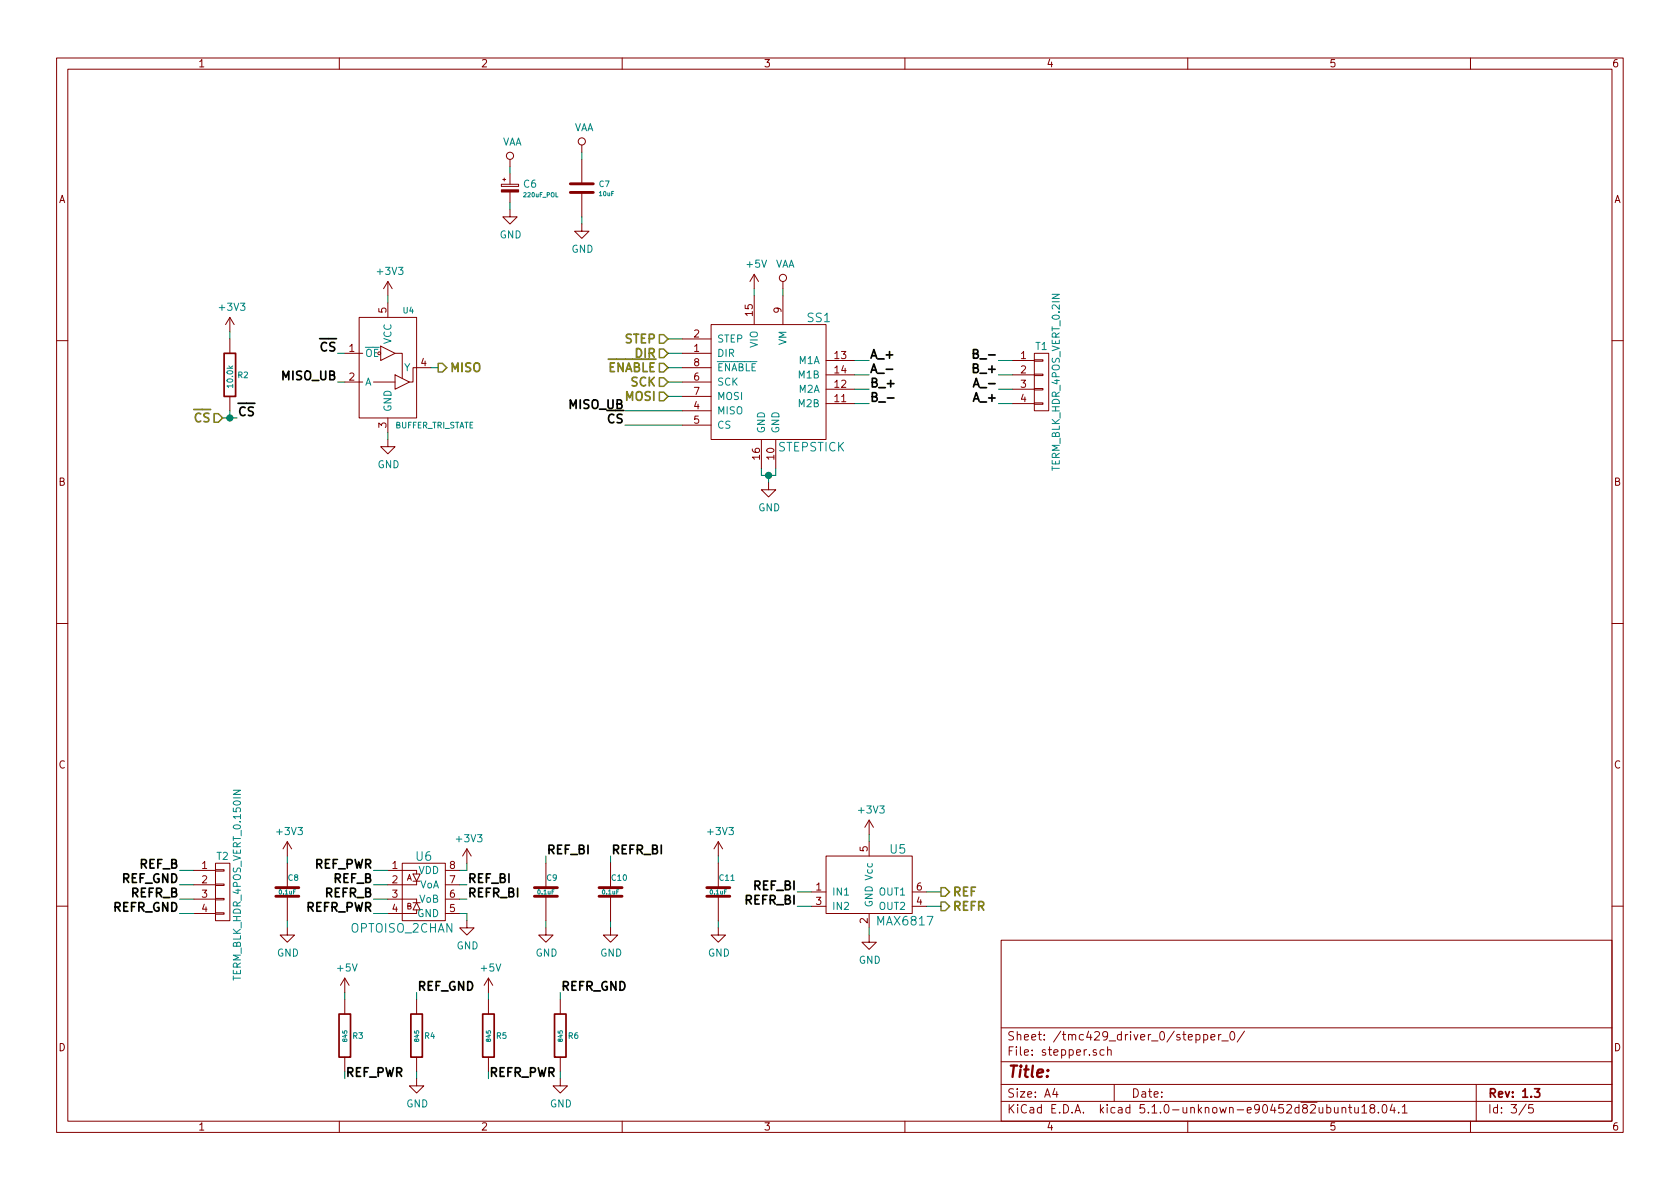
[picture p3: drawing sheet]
<svg xmlns="http://www.w3.org/2000/svg" width="297mm" height="210mm" viewBox="0 0 297 210" stroke-linecap="round" stroke-linejoin="round" font-family="sans-serif">
<g fill="none" stroke="#840000" stroke-width=".18">
<path d="M10 10.3h277v189.9h-277zM12 12.2h273v186.1h-273zM60 10.3v1.9M110 10.3v1.9M160 10.3v1.9M210 10.3v1.9M260 10.3v1.9M88.6 32.6h3.1v.4h-3.1zM88.9 31.7h.5M89.2 31.5v.5M90.2 37.1v1.2h1.2l-1.2 1.3-1.3-1.3h1.3M90.2 28.2v1.3"/>
<path d="M90.2 30.7v1.9M90.2 34v1.8M102.9 39.6v1.3h1.2l-1.2 1.3-1.3-1.3h1.3M102.9 25.6v1.3M102.9 28.2v4.3M102.9 34v4.3M40.6 56.1v2.6M40.6 59.9v2.6M40.6 56.1l-.7 1.3M40.6 56.1l.8 1.3M63.5 56.1h10.2v17.8h-10.2zM68.6 49.8v2.5"/>
<path d="M68.6 53.6v2.5M68.6 49.8l-.8 1.2M68.6 49.8l.7 1.2M120.6 59.9h5.1M125.7 57.4h20.3v20.3h-20.3zM133.3 48.5v2.5M133.3 52.3v5.1M133.3 48.5l-.7 1.3M133.3 48.5l.8 1.3M138.4 49.8v1.2M138.4 52.3v5.1M10 60.2h2"/>
<path d="M40.6 70.1v2.5M61 62.5h3.1M61 67.6h3.1M66 67.6h3.8M67.3 61.2l2.5 1.3-2.5 1.2zM68.6 77.7v1.3h1.2l-1.2 1.3-1.3-1.3h1.3M68.6 73.9v2.5M69.8 62.5h1.3v4.4M69.8 66.3l2.6 1.3-2.6 1.2zM76.2 65h-3.2v2.6h-.6M120.6 62.5h5.1M120.6 72.6h5.1"/>
<path d="M120.6 75.2h5.1M120.6 67.6h5.1M120.6 70.1h5.1M120.6 65h5.1M134.6 77.7v5.1M137.2 77.7v5.1M146 71.4h5.1M146 68.8h5.1M146 63.7h5.1M146 66.3h5.1M179.1 71.4h3.8M179.1 68.8h3.8"/>
<path d="M179.1 63.7h3.8M179.1 66.3h3.8M182.9 71.2h1.5v.3h-1.5zM182.9 68.7h1.5v.3h-1.5zM182.9 66.2h1.5v.2h-1.5zM182.9 63.6h1.5v.3h-1.5zM182.9 62.5h2.5v10.1h-2.5zM285 60.2h2M135.9 85.3v1.3h1.3l-1.3 1.3-1.3-1.3h1.3M10 110.3h2M285 110.3h2M34.3 153.9h3.8"/>
<path d="M34.3 156.5h3.8M34.3 159h3.8M38.1 158.9h1.5v.2h-1.5zM38.1 156.3h1.5v.3h-1.5zM38.1 153.8h1.5v.2h-1.5zM38.1 152.6h2.5v10.2h-2.5zM50.8 148.8v2.6M50.8 152.6v4.4M50.8 158.5v4.3M50.8 148.8l-.8 1.3M50.8 148.8l.8 1.3M68.6 153.9h5.1"/>
<path d="M68.6 156.5h5.1M68.6 159h5.1M71.1 152.6h7.6v10.2h-7.6zM73 154.6h1.3l-.6 1.2zM73 159.6h1.3M73 155.8h1.3M73.7 159.6l.6 1.3h-1.3zM78.7 153.9h2.6M78.7 156.5h2.6M78.7 159h2.6M82.5 150.1l-.7 1.3M82.5 150.1v2.5"/>
<path d="M82.5 150.1l.8 1.3M96.5 152.6v4.4M96.5 158.5v4.3M107.9 152.6v4.4M107.9 158.5v4.3M127 148.8l-.8 1.3M127 148.8v2.6M127 152.6v4.4M127 158.5v4.3M127 148.8l.8 1.3M143.5 157.7h2.5M146 151.4h15.3v10.1h-15.3z"/>
<path d="M153.7 145v2.6M153.7 148.8v2.6M153.7 145l-.8 1.3M153.7 145l.7 1.3M161.3 157.7h2.5M10 160.2h2M34.3 161.5h3.8M38.1 161.4h1.5v.3h-1.5zM50.8 164.1v1.2h1.3l-1.3 1.3-1.3-1.3h1.3M61 173v2.5M61 176.8v2.5M61 173l-.8 1.2"/>
<path d="M61 173l.7 1.2M68.6 161.5h5.1M73.7 176.8v2.5M78.7 161.5h2.6M82.5 162.8v1.3h1.3l-1.3 1.2-1.2-1.2h1.2M86.4 173v2.5M86.4 176.8v2.5M86.4 173l-.8 1.2M86.4 173l.7 1.2M96.5 164.1v1.2h1.3l-1.3 1.3-1.3-1.3h1.3M99.1 176.8v2.5M107.9 164.1v1.2h1.3l-1.3 1.3-1.2-1.3h1.2"/>
<path d="M127 164.1v1.2h1.3l-1.3 1.3-1.3-1.3h1.3M143.5 160.3h2.5M153.7 165.3v1.3h1.2l-1.2 1.3-1.3-1.3h1.3M153.7 161.5v2.6M161.3 160.3h2.5M177 166.3h108v32h-108zM285 160.2h2M60 198.3v1.9M61 186.9v2.6M73.7 190.7v1.3h1.2l-1.2 1.3-1.3-1.3h1.3M73.7 186.9v2.6M86.4 186.9v2.6"/>
<path d="M99.1 190.7v1.3h1.2l-1.2 1.3-1.3-1.3h1.3M99.1 186.9v2.6M110 198.3v1.9M160 198.3v1.9M177 194.8h108M177 191.8h108M177 187.8h108M177 181.8h108M186.5 192.5l-.4 1h1M186.8 193v1M195.2 185.7l-.4-.1-.3 .3 .1 .6h.6M195.8 185.7l.3-.1 .3 .1 .1 .9"/>
<path d="M195.8 185.1v1.5M197 191.8v3M210 198.3v1.9M211.5 183l.4-.1 .3 .3-.1 .6-.2 .1-.4-.1M212.8 183l.5-.1 .2 .3v.6l-.2 .1-.5-.1M212.8 182.9v1.5M214.1 183.4l.7-.1v-.3l-.5-.1-.2 .2 .1 .7h.6M215.5 182.9v1M215.9 182.9l-.3 .1-.1 .2M216 184.1h1.2M217.6 182.6l.2-.2a.81 .81 0 0 1 .6 .6 .81 .81 0 0 1-.3 .8l-.1 .1a.79 .79 0 0 1-.4-1.3zM220 182.3l-1.3 2"/>
<path d="M235.9 195.8l.1 .9 .4 .1 .2-.1M236.6 195.8v1M237.3 196l.1-.1a.37 .37 0 0 1 .5 .1v.8M237.3 195.8v1M238.4 195.8h.6M238.7 195.3v1.3l.3 .2M239.5 195.8l.1 .9 .3 .1 .3-.1M240.2 195.8v1M240.8 195.8l.4-.5v1.5M240.8 196.8h.9M242.5 196l-.3-.3 .1-.2 .2-.2 .4 .1 .2 .2-.1 .2-.6 .2a.48 .48 0 0 0-.1 .7l.2 .1 .5-.1a.48 .48 0 0 0-.2-.7M243.7 196.7v.1"/>
<path d="M244.5 195.5l.4-.2a.94 .94 0 0 1 0 1.5l-.5-.3v-.6zM246.2 195.2l-.4 1.1h.9M246.5 195.8v1M247.3 196.7v.1M247.9 195.8l.5-.5v1.5M247.9 196.8h.9M260 198.3v1.9M261 191.8v6.5M269.8 195.2l-1.2 2M271 195.3h-.7v.7l.2-.1 .5 .1 .1 .2-.1 .5-.2 .1-.5-.1"/>
<circle cx="90.2" cy="27.6" r=".63"/>
<circle cx="102.9" cy="25" r=".63"/>
<circle cx="138.4" cy="49.1" r=".63"/>
</g>
<path d="M39.6 62.5h2.1v7.6h-2.1zM59.9 179.3h2.1v7.6h-2.1zM72.6 179.3h2.1v7.6h-2.1zM85.3 179.3h2.1v7.6h-2.1zM98 179.3h2.1v7.6h-2.1zM271.3 192.5h.9l-.5 .6 .5 .1v.7l-.2 .1-.7-.1" fill="none" stroke="#840000" stroke-width=".3"/>
<path d="M116.6 59.2h.7l.8 .7-.8 .8h-.7zM37.8 73.1h.8l.8 .8-.8 .8h-.8zM77.5 64.3h.7l.8 .7-.8 .8h-.7zM116.6 61.7h.7l.8 .8-.8 .7h-.7zM116.6 64.3h.7l.8 .7-.8 .8h-.7zM116.6 66.8h.7l.8 .8-.8 .7h-.7zM116.6 69.3h.7l.8 .8-.8 .8h-.7zM166.4 157h.7l.8 .7-.8 .8h-.7zM166.4 159.5h.7l.8 .8-.8 .7h-.7z" fill="none" stroke="#848400" stroke-width=".25"/>
<g fill="none" stroke="#008400" stroke-width=".18">
<path d="M90.2 29.5v1.2M90.2 35.8v1.3M102.9 26.9v1.3M102.9 38.3v1.3M40.6 58.7v1.2M68.6 52.3v1.3M118.1 59.9h2.5M133.3 51v1.3M138.4 51v1.3M39.4 73.9h2.5M40.6 72.6v1.3M59.7 62.5h1.3"/>
<path d="M59.7 67.6h1.3M68.6 76.4v1.3M76.2 65h1.3M110.5 75.2h10.1M110.5 72.6h10.1M118.1 62.5h2.5M118.1 65h2.5M118.1 67.6h2.5M118.1 70.1h2.5M151.1 63.7h2.6M151.1 66.3h2.6M151.1 68.8h2.6"/>
<path d="M151.1 71.4h2.6M176.5 63.7h2.6M176.5 66.3h2.6M176.5 68.8h2.6M176.5 71.4h2.6M134.6 82.8v1.3h2.6v-1.3M135.9 84.1v1.2M31.7 153.9h2.6M31.7 159h2.6M31.7 156.5h2.6M50.8 151.4v1.2M66 153.9h2.6"/>
<path d="M66 159h2.6M66 156.5h2.6M81.3 159h1.2M81.3 156.5h1.2M82.5 152.6v1.3h-1.2M96.5 151.4v1.2M107.9 151.4v1.2M127 151.4v1.2M141 157.7h2.5M153.7 147.6v1.2M163.8 157.7h2.6M31.7 161.5h2.6"/>
<path d="M50.8 162.8v1.3M61 175.5v1.3M66 161.5h2.6M73.7 175.5v1.3M81.3 161.5h1.2v1.3M86.4 175.5v1.3M96.5 162.8v1.3M99.1 175.5v1.3M107.9 162.8v1.3M127 162.8v1.3M141 160.3h2.5M153.7 164.1v1.2"/>
<path d="M163.8 160.3h2.6M73.7 189.5v1.2M99.1 189.5v1.2"/>
</g>
<path d="M41.2 139.7h1.3l-1.3 .8h1.3" fill="none" stroke="#008484" stroke-width=".18"/>
<path d="M156.7 65.3h1.1M156.9 70.4h1.2M172.1 68.4l.5-1.5 .5 1.5M172.1 62.5l.7-.1 .1-.3-.1-.2-.7-.1v1.5h.6l.3-.3a.41 .41 0 0 0-.4-.5M172.3 68h.7" fill="none" stroke="#000" stroke-width=".3"/>
<g fill="#008400" stroke="#008400" stroke-width=".25">
<circle cx="135.9" cy="84.1" r=".51"/>
<circle cx="40.6" cy="73.9" r=".51"/>
</g>
<path d="M100.8 34h4.1M100.8 32.5h4.1M48.8 158.5h4M48.8 157h4M94.5 158.5h4.1M94.5 157h4.1M105.9 158.5h4.1M105.9 157h4.1M125 158.5h4M125 157h4" fill="none" stroke="#840000" stroke-width=".51"/>
<path d="M88.6 33.6h3.1v.4h-3.1z" fill="#840000" stroke="#840000" stroke-width=".18"/>
<text font-size="2.8" fill="#840000" x="178" y="190.5">Title:</text>
<g font-size="2.1" fill="#008484">
<text x="142.8" y="57">SS1</text>
<text x="137.6" y="79.8">STEPSTICK</text>
<text x="73.6" y="152.2">U6</text>
<text x="157.4" y="150.9">U5</text>
<text x="62.1" y="164.9">OPTOISO_2CHAN</text>
<text x="155.3" y="163.6">MAX6817</text>
</g>
<g font-size="2.1">
<text x="56.7" y="62.1">CS</text>
<text x="153.7" y="63.4">A_+</text>
<text x="153.7" y="66">A_-</text>
<text x="172.6" y="66">B_+</text>
<text x="173.1" y="63.4">B_-</text>
<text x="50" y="67.2">MISO_UB</text>
<text x="153.7" y="68.5">B_+</text>
<text x="153.7" y="71">B_-</text>
<text x="172.6" y="71">A_+</text>
<text x="173.1" y="68.5">A_-</text>
<text x="41.9" y="73.6">CS</text>
<text x="100.8" y="72.3">MISO_UB</text>
<text x="107.5" y="74.8">CS</text>
<text x="24.8" y="153.6">REF_B</text>
<text x="55.7" y="153.6">REF_PWR</text>
<text x="96.5" y="151">REF_BI</text>
<text x="107.9" y="151">REFR_BI</text>
<text x="20.1" y="161.2">REFR_GND</text>
<text x="21.6" y="156.1">REF_GND</text>
<text x="23.3" y="158.7">REFR_B</text>
<text x="54.1" y="161.2">REFR_PWR</text>
<text x="57.6" y="158.7">REFR_B</text>
<text x="59.1" y="156.1">REF_B</text>
<text x="82.5" y="156.1">REF_BI</text>
<text x="82.5" y="158.7">REFR_BI</text>
<text x="131.9" y="159.9">REFR_BI</text>
<text x="133.4" y="157.4">REF_BI</text>
<text x="73.7" y="175.2">REF_GND</text>
<text x="99.1" y="175.2">REFR_GND</text>
<text x="61" y="190.4">REF_PWR</text>
<text x="86.4" y="190.4">REFR_PWR</text>
</g>
<g font-size="2.1" fill="#848400">
<text x="79.4" y="65.8">MISO</text>
<text x="107.4" y="65.8">ENABLE</text>
<text x="110.6" y="60.7">STEP</text>
<text x="112.5" y="63.2">DIR</text>
<text x="110.7" y="70.9">MOSI</text>
<text x="111.7" y="68.3">SCK</text>
<text x="34.5" y="74.7">CS</text>
<text x="168.3" y="158.5">REF</text>
<text x="168.3" y="161">REFR</text>
</g>
<g font-size="2.1" fill="#840000">
<text x="178" y="184">Sheet: /tmc429_driver_0/stepper_0/</text>
<text x="178" y="186.7">File: stepper.sch</text>
<text x="178" y="196.9">KiCad E.D.A. kicad 5.1.0-unknown-e90452d82ubuntu18.04.1</text>
<text x="178" y="194.1">Size: A4</text>
<text x="200" y="194.1">Date:</text>
<text x="263" y="194.1">Rev: 1.3</text>
<text x="263" y="196.9">Id: 3/5</text>
</g>
<g font-size="1.8" fill="#840000">
<text x="35" y="11.9">1</text>
<text x="85" y="11.9">2</text>
<text x="135" y="11.9">3</text>
<text x="185" y="11.9">4</text>
<text x="235" y="11.9">5</text>
<text x="285" y="11.9">6</text>
<text x="10.4" y="35.9">A</text>
<text x="285.4" y="35.9">A</text>
<text x="68.3" y="55.3" transform="rotate(-90 68.3 55.3)">5</text>
<text x="122.7" y="59.7">2</text>
<text x="133.1" y="55.8" transform="rotate(-90 133.1 55.8)">15</text>
<text x="138.2" y="55.3" transform="rotate(-90 138.2 55.3)">9</text>
<text x="61.7" y="62.2">1</text>
<text x="74.4" y="64.8">4</text>
<text x="122.7" y="62.2">1</text>
<text x="122.7" y="64.8">8</text>
<text x="147.6" y="63.5">13</text>
<text x="180.5" y="63.5">1</text>
<text x="61.7" y="67.3">2</text>
<text x="122.7" y="67.3">6</text>
<text x="122.7" y="69.8">7</text>
<text x="147.6" y="71.1">11</text>
<text x="147.6" y="68.6">12</text>
<text x="147.6" y="66">14</text>
<text x="180.5" y="66">2</text>
<text x="180.5" y="68.6">3</text>
<text x="180.5" y="71.1">4</text>
<text x="68.3" y="75.7" transform="rotate(-90 68.3 75.7)">3</text>
<text x="122.7" y="72.4">4</text>
<text x="122.7" y="74.9">5</text>
<text x="134.4" y="81.2" transform="rotate(-90 134.4 81.2)">16</text>
<text x="136.9" y="81.2" transform="rotate(-90 136.9 81.2)">10</text>
<text x="10.4" y="85.9">B</text>
<text x="285.4" y="85.9">B</text>
<text x="10.4" y="135.9">C</text>
<text x="285.4" y="135.9">C</text>
<text x="35.7" y="153.7">1</text>
<text x="69.4" y="153.7">1</text>
<text x="79.5" y="153.7">8</text>
<text x="153.4" y="150.6" transform="rotate(-90 153.4 150.6)">5</text>
<text x="35.7" y="156.2">2</text>
<text x="35.7" y="158.7">3</text>
<text x="35.7" y="161.3">4</text>
<text x="69.4" y="156.2">2</text>
<text x="69.4" y="158.7">3</text>
<text x="69.4" y="161.3">4</text>
<text x="79.5" y="161.3">5</text>
<text x="79.5" y="158.7">6</text>
<text x="79.5" y="156.2">7</text>
<text x="144.3" y="157.5">1</text>
<text x="144.3" y="160">3</text>
<text x="162.1" y="160">4</text>
<text x="162.1" y="157.5">6</text>
<text x="153.4" y="163.3" transform="rotate(-90 153.4 163.3)">2</text>
<text x="10.4" y="185.9">D</text>
<text x="285.4" y="185.9">D</text>
<text x="35" y="199.9">1</text>
<text x="85" y="199.9">2</text>
<text x="135" y="199.9">3</text>
<text x="185" y="199.9">4</text>
<text x="235" y="199.9">5</text>
<text x="285" y="199.9">6</text>
</g>
<g font-size="1.8" fill="#008484">
<text x="101.4" y="23.2">VAA</text>
<text x="88.7" y="25.7">VAA</text>
<text x="92.6" y="33.2">C6</text>
<text x="88.3" y="42.2">GND</text>
<text x="101" y="44.7">GND</text>
<text x="132.1" y="47.3">+5V</text>
<text x="137" y="47.3">VAA</text>
<text x="66.9" y="48.6">+3V3</text>
<text x="38.9" y="55">+3V3</text>
<text x="64.5" y="63.1">OE</text>
<text x="69.2" y="60.9" transform="rotate(-90 69.2 60.9)">VCC</text>
<text x="71.5" y="65.7">Y</text>
<text x="126.7" y="63.1">DIR</text>
<text x="126.7" y="60.6">STEP</text>
<text x="126.7" y="65.7">ENABLE</text>
<text x="134" y="61.5" transform="rotate(-90 134 61.5)">VIO</text>
<text x="139.1" y="61.1" transform="rotate(-90 139.1 61.1)">VM</text>
<text x="141.3" y="64.4">M1A</text>
<text x="183.1" y="61.9">T1</text>
<text x="64.5" y="68.2">A</text>
<text x="126.7" y="68.2">SCK</text>
<text x="126.7" y="70.7">MOSI</text>
<text x="141.3" y="69.5">M2A</text>
<text x="141.3" y="66.9">M1B</text>
<text x="69.2" y="72.9" transform="rotate(-90 69.2 72.9)">GND</text>
<text x="126.7" y="73.3">MISO</text>
<text x="126.7" y="75.8">CS</text>
<text x="135.3" y="76.7" transform="rotate(-90 135.3 76.7)">GND</text>
<text x="137.8" y="76.7" transform="rotate(-90 137.8 76.7)">GND</text>
<text x="141.3" y="72">M2B</text>
<text x="66.8" y="82.8">GND</text>
<text x="187.4" y="83.1" transform="rotate(-90 187.4 83.1)">TERM_BLK_HDR_4POS_VERT_0.2IN</text>
<text x="134.1" y="90.4">GND</text>
<text x="152" y="143.9">+3V3</text>
<text x="49.1" y="147.7">+3V3</text>
<text x="80.8" y="148.9">+3V3</text>
<text x="125.3" y="147.7">+3V3</text>
<text x="38.4" y="152.1">T2</text>
<text x="74" y="154.6">VDD</text>
<text x="74.2" y="159.6">VoB</text>
<text x="74.2" y="157.1">VoA</text>
<text x="147.1" y="158.4">IN1</text>
<text x="147.1" y="160.9">IN2</text>
<text x="154.3" y="160.5" transform="rotate(-90 154.3 160.5)">GND Vcc</text>
<text x="155.5" y="160.9">OUT2</text>
<text x="155.5" y="158.4">OUT1</text>
<text x="73.8" y="162.2">GND</text>
<text x="80.7" y="167.9">GND</text>
<text x="42.6" y="173" transform="rotate(-90 42.6 173)">TERM_BLK_HDR_4POS_VERT_0.150IN</text>
<text x="49" y="169.2">GND</text>
<text x="59.7" y="171.8">+5V</text>
<text x="85.1" y="171.8">+5V</text>
<text x="94.7" y="169.2">GND</text>
<text x="106.1" y="169.2">GND</text>
<text x="125.2" y="169.2">GND</text>
<text x="151.8" y="170.4">GND</text>
<text x="71.8" y="195.8">GND</text>
<text x="97.2" y="195.8">GND</text>
</g>
<g font-size="1.4" fill="#008484">
<text x="106" y="33.1">C7</text>
<text x="71.3" y="55.4">U4</text>
<text x="41.2" y="68.4" transform="rotate(-90 41.2 68.4)">10.0k</text>
<text x="42.1" y="66.8">R2</text>
<text x="69.7" y="75.7">BUFFER_TRI_STATE</text>
<text x="51" y="155.7">C8</text>
<text x="96.7" y="155.7">C9</text>
<text x="108.2" y="155.7">C10</text>
<text x="127.3" y="155.7">C11</text>
<text x="62.4" y="183.7">R3</text>
<text x="75.1" y="183.7">R4</text>
<text x="87.8" y="183.7">R5</text>
<text x="100.5" y="183.7">R6</text>
</g>
<g font-size="1.4" fill="#840000">
<text x="71.9" y="155.7">A</text>
<text x="71.9" y="160.8">B</text>
</g>
<g font-size="1.1" fill="#008484">
<text x="92.7" y="34.9">220uF_POL</text>
<text x="106" y="34.7">10uF</text>
<text x="49.4" y="158.2">0.1uF</text>
<text x="95.1" y="158.2">0.1uF</text>
<text x="106.6" y="158.2">0.1uF</text>
<text x="125.6" y="158.2">0.1uF</text>
<text x="61.4" y="184.1" transform="rotate(-90 61.4 184.1)">845</text>
<text x="74.1" y="184.1" transform="rotate(-90 74.1 184.1)">845</text>
<text x="86.8" y="184.1" transform="rotate(-90 86.8 184.1)">845</text>
<text x="99.5" y="184.1" transform="rotate(-90 99.5 184.1)">845</text>
</g>
</svg>
